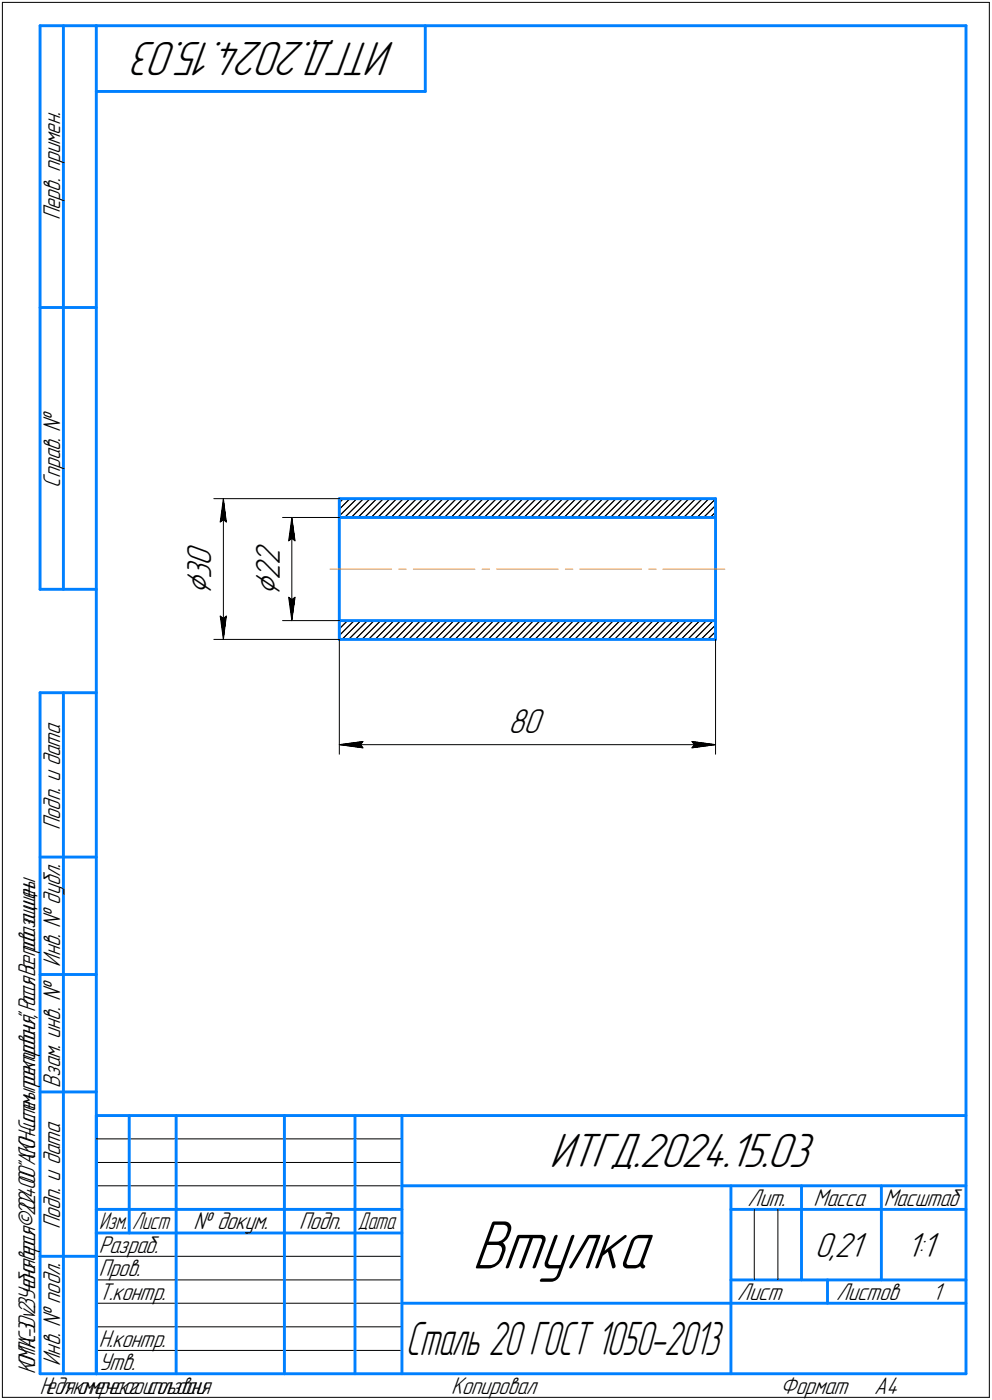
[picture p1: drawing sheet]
<svg xmlns="http://www.w3.org/2000/svg" width="211mm" height="298mm" viewBox="0 0 211 298" stroke-linecap="round" stroke-linejoin="round" font-family="sans-serif">
<g fill="none" stroke="#000" stroke-width=".21">
<path d="M.5 .5v297zM.5 .5h210zM210.5 .5v297zM45.5 106.2h26.7zM46.8 111.1l.7-.5zM47.5 106.2l.6 4.9zM47.5 110.6l.6 .5zM47.5 106.2l-.7 4.9zM47.5 106.2v29.9zM60.1 110.2h12.1zM61.4 115.1l.7-.5zM62.1 110.2l.7 4.9z"/>
<path d="M62.1 114.6l.7 .5zM62.1 110.2l-.7 4.9zM62.1 110.2v21.9zM72.2 109.8l3.7-3.6zM72.2 108.4l2.3-2.2zM72.2 107l.8-.8zM73.3 110.2l4-4zM74.7 110.2l4-4zM76.1 110.2l4.1-4zM77.6 110.2l4-4zM79 110.2l4-4zM80.4 110.2l4-4z"/>
<path d="M81.8 110.2l4-4zM83.2 110.2l4-4zM84.6 110.2l4-4zM86 110.2l4-4zM87.4 110.2l4-4zM88.8 110.2l4.1-4zM90.3 110.2l4-4zM91.7 110.2l4-4zM97.1 106.2l-4 4zM97.4 110.2l4-4zM98.5 106.2l-4 4zM98.8 110.2l4-4z"/>
<path d="M99.9 106.2l-3.9 4zM100.2 110.2l4-4zM101.6 110.2l4-4zM103 110.2l4-4zM104.4 110.2l4-4zM105.8 110.2l4-4zM107.2 110.2l4.1-4zM108.7 110.2l4-4zM110.1 110.2l4-4zM111.5 110.2l4-4zM112.9 110.2l4-4zM114.3 110.2l4-4z"/>
<path d="M115.7 110.2l4-4zM117.1 110.2l4-4zM118.5 110.2l4-4zM122.8 110.2l4-4zM124 106.2l-4 4zM124.2 110.2l4-4zM125.4 106.2l-4 4zM125.6 110.2l4.1-4zM127.1 110.2l4-4zM128.5 110.2l4-4zM131.3 110.2l4-4zM132.7 110.2l4-4z"/>
<path d="M133.9 106.2l-4 4zM134.1 110.2l4-4zM136.9 110.2l4-4zM138.3 110.2l4.1-4zM139.5 106.2l-4 4zM139.8 110.2l4-4zM141.2 110.2l4-4zM144 110.2l4-4zM146.6 106.2l-4 4zM148.3 110.2l3.9-4zM149.4 106.2l-3.9 4zM149.7 110.2l2.5-2.6z"/>
<path d="M150.8 106.2l-3.9 4zM151.1 110.2l1.1-1.1zM45.5 136.1h26.7zM46.8 131.2l.7 4.9zM46.8 131.2l.7 .5zM47.5 131.7l.6-.5zM48.1 131.2l-.6 4.9zM60.1 132.1h12.1zM61.4 127.2l.7 4.9zM61.4 127.2l.7 .5zM62.1 127.7l.7-.5zM62.8 127.2l-.7 4.9z"/>
<path d="M72.2 133.9l1.7-1.8zM72.2 136.1v24.5zM72.5 132.1l-.3 .4zM72.8 136.1l4-4zM74.2 136.1l4-4zM75.4 132.1l-3.2 3.2zM78.4 136.1l4-4zM79.6 132.1l-4 4zM79.8 136.1l4-4zM81 132.1l-4 4zM85.2 132.1l-4 4zM86.6 132.1l-4 4z"/>
<path d="M88.1 132.1l-4 4zM88.3 136.1l4-4zM89.5 132.1l-4 4zM89.7 136.1l4.1-4zM90.9 132.1l-4 4zM94 136.1l4-4zM95.2 132.1l-4 4zM95.4 136.1l4-4zM96.6 132.1l-4 4zM98.2 136.1l4-4zM100.8 132.1l-4 4zM101 136.1l4-4z"/>
<path d="M102.4 136.1l4.1-4zM103.6 132.1l-4 4zM106.7 136.1l4-4zM107.9 132.1l-4 4zM108.1 136.1l4-4zM109.3 132.1l-4 4zM112.4 136.1l4-4zM113.5 132.1l-3.9 4zM114.9 132.1l-3.9 4zM116.6 136.1l4-4zM117.8 132.1l-4 4zM118 136.1l4-4z"/>
<path d="M119.2 132.1l-4 4zM122.3 136.1l4-4zM123.4 132.1l-4 4zM123.7 136.1l4-4zM124.9 132.1l-4.1 4zM126.5 136.1l4-4zM127.9 136.1l4-4zM129.1 132.1l-4 4zM129.3 136.1l4-4zM130.7 136.1l4-4zM132.1 136.1l4-4zM133.5 136.1l4.1-4z"/>
<path d="M139 132.1l-4 4zM139.2 136.1l4.1-4zM140.4 132.1l-4 4zM140.7 136.1l4-4zM141.8 132.1l-4 4zM142.1 136.1l4-4zM144.9 136.1l4-4zM146.3 136.1l4-4zM147.5 132.1l-4 4zM149.1 136.1l3.1-3zM150.5 136.1l1.7-1.6zM151.7 132.1l-4 4z"/>
<path d="M151.9 136.1l.3-.2zM152.2 136.1v24.5zM72.2 158.6l5-.7zM72.2 158.6l5 .6zM72.2 158.6h80zM76.7 158.6l.5 .6zM77.2 157.9l-.5 .7zM147.2 159.2l5-.6zM147.2 157.9l.5 .7zM147.2 157.9l5 .7zM147.7 158.6l-.5 .6zM20.5 247.5h65z"/>
<path d="M20.5 252.5h65zM20.5 242.5h65zM160.5 257.5v15zM165.5 257.5v15zM20.5 267.5h65zM20.5 272.5h65zM20.5 277.5h65zM.5 297.5h210zM20.5 282.5h65zM20.5 287.5h65z"/>
</g>
<g fill="none" stroke="#0080ff" stroke-width=".62">
<path d="M8.5 5.5v120zM8.5 5.5h12zM13.5 5.5v120zM20.5 5.5v287zM20.5 5.5h185zM20.5 19.5h70zM90.5 5.5v14zM205.5 5.5v287zM8.5 65.5h12zM72.2 110.2v21.9zM72.2 106.2v4zM72.2 110.2h80z"/>
<path d="M72.2 106.2h80zM152.2 110.2v21.9zM152.2 106.2v4zM8.5 125.5h12zM72.2 136.1h80zM72.2 132.1v4zM72.2 132.1h80zM152.2 132.1v4zM8.5 147.5v145zM8.5 147.5h12zM13.5 147.5v145zM8.5 182.5h12z"/>
<path d="M8.5 207.5h12zM8.5 232.5h12zM20.5 237.5h185zM20.5 237.5v55zM27.5 237.5v25zM37.5 237.5v55zM60.5 237.5v55zM75.5 237.5v55zM85.5 237.5v55zM20.5 257.5h65zM85.5 252.5h120zM155.5 252.5v40z"/>
<path d="M155.5 257.5h15zM170.5 252.5v20zM170.5 257.5h35zM187.5 252.5v20zM8.5 267.5h12zM20.5 262.5h65zM85.5 277.5h70zM155.5 277.5h50zM155.5 272.5h50zM176.1 272.5v5zM8.5 292.5h12zM20.5 292.5h185z"/>
</g>
<path d="M70.2 121.2h13.1zM84.8 121.2h1.6zM87.9 121.2h13.1zM102.6 121.2h1.5zM105.7 121.2h13.1zM120.3 121.2h1.6zM123.3 121.2h13.2zM138 121.2h1.6zM141.1 121.2h13.1z" fill="none" stroke="#ff8000" stroke-width=".21"/>
<g fill="#fff" stroke="#fff" stroke-width=".21">
<path d="M108.1 150.4h8.2zM108.1 150.5h8.2zM108.1 150.5h8.2zM108.1 150.6h8.2zM108.1 150.7h8.2zM108.1 150.7h8.2zM108.1 150.8h8.2zM108.1 150.8h8.2zM108.1 150.9h8.2zM108.1 150.9h8.2zM108.1 151h8.2zM108.1 151h8.2zM108.1 151.1h8.2zM108.1 151.2h8.2zM108.1 151.2h8.2zM108.1 151.3h8.2zM108.1 151.3h8.2zM108.1 151.4h8.2zM108.1 151.4h8.2zM108.1 151.5h8.2zM108.1 151.6h8.2zM108.1 151.6h8.2zM108.1 151.7h8.2zM108.1 151.7h8.2zM108.1 151.8h8.2zM108.1 151.8h8.2zM108.1 151.9h8.2zM108.1 151.9h8.2zM108.1 152h8.2zM108.1 152.1h8.2zM108.1 152.1h8.2zM108.1 152.2h8.2zM108.1 152.2h8.2zM108.1 152.3h8.2zM108.1 152.3h8.2zM108.1 152.4h8.2zM108.1 152.5h8.2zM108.1 152.5h8.2zM108.1 152.6h8.2zM108.1 152.6h8.2zM108.1 152.7h8.2zM108.1 152.7h8.2zM108.1 152.8h8.2zM108.1 152.9h8.2zM108.1 152.9h8.2zM108.1 153h8.2zM108.1 153h8.2zM108.1 153.1h8.2zM108.1 153.1h8.2zM108.1 153.2h8.2zM108.1 153.2h8.2zM108.1 153.3h8.2zM108.1 153.4h8.2zM108.1 153.4h8.2zM108.1 153.5h8.2zM108.1 153.5h8.2zM108.1 153.6h8.2zM108.1 153.6h8.2zM108.1 153.7h8.2zM108.1 153.8h8.2zM108.1 153.8h8.2zM108.1 153.9h8.2zM108.1 153.9h8.2zM108.1 154h8.2zM108.1 154h8.2zM108.1 154.1h8.2zM108.1 154.1h8.2zM108.1 154.2h8.2zM108.1 154.3h8.2zM108.1 154.3h8.2zM108.1 154.4h8.2zM108.1 154.4h8.2zM108.1 154.5h8.2zM108.1 154.5h8.2zM108.1 154.6h8.2zM108.1 154.7h8.2zM108.1 154.7h8.2zM108.1 154.8h8.2zM108.1 154.8h8.2zM108.1 154.9h8.2zM108.1 154.9h8.2zM108.1 155h8.2zM108.1 155.1h8.2zM108.1 155.1h8.2zM108.1 155.2h8.2zM108.1 155.2h8.2zM108.1 155.3h8.2zM108.1 155.3h8.2zM108.1 155.4h8.2zM108.1 155.4h8.2zM108.1 155.5h8.2zM108.1 155.6h8.2zM108.1 155.6h8.2zM108.1 155.7h8.2zM108.1 155.7h8.2zM108.1 155.8h8.2zM108.1 155.8h8.2zM108.1 155.9h8.2zM108.1 156h8.2zM108.1 156h8.2zM108.1 156.1h8.2zM108.1 156.1h8.2zM108.1 156.2h8.2zM108.1 156.2h8.2zM108.1 156.3h8.2zM108.1 156.4h8.2zM108.1 156.4h8.2zM108.1 156.5h8.2zM108.1 156.5h8.2zM108.1 156.6h8.2zM108.1 156.6h8.2zM108.1 156.7h8.2zM108.1 156.7h8.2zM108.1 156.8h8.2zM108.1 156.9h8.2zM108.1 156.9h8.2zM108.1 157h8.2zM108.1 157h8.2zM108.1 157.1h8.2zM108.1 157.1h8.2zM108.1 157.2h8.2zM108.1 157.3h8.2zM108.1 157.3h8.2zM108.1 157.4h8.2zM108.1 157.4h8.2zM108.1 157.5h8.2z"/>
<path d="M77.3 157.4h.4zM76.9 157.4h.8zM76.5 157.5h1.2zM76.1 157.5h1.6zM75.7 157.6h2zM75.2 157.6h2.5zM74.8 157.7h2.9zM74.5 157.8h3.2zM74 157.8h3.7zM73.9 157.9h3.8zM73.8 157.9h3.9zM73.6 158h4.1zM73.5 158h4.2zM73.3 158.1h4.4zM73.2 158.2h4.5zM73 158.2h4.7zM72.9 158.3h4.8zM72.8 158.3h4.9zM72.6 158.4h5.1zM72.5 158.4h5.2zM72.4 158.5h5.3zM72.2 158.6h5.5zM72.4 158.6h5.3zM72.5 158.7h5.2zM72.6 158.7h5.1zM72.8 158.8h4.9zM72.9 158.8h4.8zM73 158.9h4.7zM73.2 158.9h4.5zM73.3 159h4.4zM73.5 159.1h4.2zM73.6 159.1h4.1zM73.8 159.2h3.9zM73.9 159.2h3.8zM74 159.3h3.7zM74.5 159.3h3.2zM74.8 159.4h2.9zM75.2 159.5h2.5zM75.7 159.5h2zM76.1 159.6h1.6zM76.5 159.6h1.2zM76.9 159.7h.8zM77.3 159.7h.4z"/>
<path d="M146.7 157.4h.5zM146.7 157.4h.8zM146.7 157.5h1.2zM146.7 157.5h1.7zM146.7 157.6h2.1zM146.7 157.6h2.5zM146.7 157.7h2.9zM146.7 157.8h3.3zM146.7 157.8h3.7zM146.7 157.9h3.9zM146.7 157.9h4zM146.7 158h4.2zM146.7 158h4.3zM146.7 158.1h4.5zM146.7 158.2h4.6zM146.7 158.2h4.7zM146.7 158.3h4.9zM146.7 158.3h5zM146.7 158.4h5.1zM146.7 158.4h5.3zM146.7 158.5h5.4zM146.7 158.6h5.5zM146.7 158.6h5.4zM146.7 158.7h5.3zM146.7 158.7h5.1zM146.7 158.8h5zM146.7 158.8h4.9zM146.7 158.9h4.7zM146.7 158.9h4.6zM146.7 159h4.5zM146.7 159.1h4.3zM146.7 159.1h4.2zM146.7 159.2h4zM146.7 159.2h3.9zM146.7 159.3h3.7zM146.7 159.3h3.3zM146.7 159.4h2.9zM146.7 159.5h2.5zM146.7 159.5h2.1zM146.7 159.6h1.7zM146.7 159.6h1.2zM146.7 159.7h.8zM146.7 159.7h.5z"/>
<path d="M39.2 115.5h7.3zM39.2 115.6h7.3zM39.2 115.7h7.3zM39.2 115.7h7.3zM39.2 115.8h7.3zM39.2 115.8h7.3zM39.2 115.9h7.3zM39.2 115.9h7.3zM39.2 116h7.3zM39.2 116h7.3zM39.2 116.1h7.3zM39.2 116.2h7.3zM39.2 116.2h7.3zM39.2 116.3h7.3zM39.2 116.3h7.3zM39.2 116.4h7.3zM39.2 116.4h7.3zM39.2 116.5h7.3zM39.2 116.6h7.3zM39.2 116.6h7.3zM39.2 116.7h7.3zM39.2 116.7h7.3zM39.2 116.8h7.3zM39.2 116.8h7.3zM39.2 116.9h7.3zM39.2 117h7.3zM39.2 117h7.3zM39.2 117.1h7.3zM39.2 117.1h7.3zM39.2 117.2h7.3zM39.2 117.2h7.3zM39.2 117.3h7.3zM39.2 117.3h7.3zM39.2 117.4h7.3zM39.2 117.5h7.3zM39.2 117.5h7.3zM39.2 117.6h7.3zM39.2 117.6h7.3zM39.2 117.7h7.3zM39.2 117.7h7.3zM39.2 117.8h7.3zM39.2 117.9h7.3zM39.2 117.9h7.3zM39.2 118h7.3zM39.2 118h7.3zM39.2 118.1h7.3zM39.2 118.1h7.3zM39.2 118.2h7.3zM39.2 118.3h7.3zM39.2 118.3h7.3zM39.2 118.4h7.3zM39.2 118.4h7.3zM39.2 118.5h7.3zM39.2 118.5h7.3zM39.2 118.6h7.3zM39.2 118.6h7.3zM39.2 118.7h7.3zM39.2 118.8h7.3zM39.2 118.8h7.3zM39.2 118.9h7.3zM39.2 118.9h7.3zM39.2 119h7.3zM39.2 119h7.3zM39.2 119.1h7.3zM39.2 119.2h7.3zM39.2 119.2h7.3zM39.2 119.3h7.3zM39.2 119.3h7.3zM39.2 119.4h7.3zM39.2 119.4h7.3zM39.2 119.5h7.3zM39.2 119.5h7.3zM39.2 119.6h7.3zM39.2 119.7h7.3zM39.2 119.7h7.3zM39.2 119.8h7.3zM39.2 119.8h7.3zM39.2 119.9h7.3zM39.2 119.9h7.3zM39.2 120h7.3zM39.2 120.1h7.3zM39.2 120.1h7.3zM39.2 120.2h7.3zM39.2 120.2h7.3zM39.2 120.3h7.3zM39.2 120.3h7.3zM39.2 120.4h7.3zM39.2 120.5h7.3zM39.2 120.5h7.3zM39.2 120.6h7.3zM39.2 120.6h7.3zM39.2 120.7h7.3zM39.2 120.7h7.3zM39.2 120.8h7.3zM39.2 120.8h7.3zM39.2 120.9h7.3zM39.2 121h7.3zM39.2 121h7.3zM39.2 121.1h7.3zM39.2 121.1h7.3zM39.2 121.2h7.3zM39.2 121.2h7.3zM39.2 121.3h7.3zM39.2 121.4h7.3zM39.2 121.4h7.3zM39.2 121.5h7.3zM39.2 121.5h7.3zM39.2 121.6h7.3zM39.2 121.6h7.3zM39.2 121.7h7.3zM39.2 121.8h7.3zM39.2 121.8h7.3zM39.2 121.9h7.3zM39.2 121.9h7.3zM39.2 122h7.3zM39.2 122h7.3zM39.2 122.1h7.3zM39.2 122.1h7.3zM39.2 122.2h7.3zM39.2 122.3h7.3zM39.2 122.3h7.3zM39.2 122.4h7.3zM39.2 122.4h7.3zM39.2 122.5h7.3zM39.2 122.5h7.3zM39.2 122.6h7.3zM39.2 122.7h7.3zM39.2 122.7h7.3zM39.2 122.8h7.3zM39.2 122.8h7.3zM39.2 122.9h7.3zM39.2 122.9h7.3zM39.2 123h7.3zM39.2 123h7.3zM39.2 123.1h7.3zM39.2 123.2h7.3zM39.2 123.2h7.3zM39.2 123.3h7.3zM39.2 123.3h7.3zM39.2 123.4h7.3zM39.2 123.4h7.3zM39.2 123.5h7.3zM39.2 123.6h7.3zM39.2 123.6h7.3zM39.2 123.7h7.3zM39.2 123.7h7.3zM39.2 123.8h7.3zM39.2 123.8h7.3zM39.2 123.9h7.3zM39.2 124h7.3zM39.2 124h7.3zM39.2 124.1h7.3zM39.2 124.1h7.3zM39.2 124.2h7.3zM39.2 124.2h7.3zM39.2 124.3h7.3zM39.2 124.3h7.3zM39.2 124.4h7.3zM39.2 124.5h7.3zM39.2 124.5h7.3zM39.2 124.6h7.3zM39.2 124.6h7.3zM39.2 124.7h7.3zM39.2 124.7h7.3zM39.2 124.8h7.3zM39.2 124.9h7.3zM39.2 124.9h7.3zM39.2 125h7.3zM39.2 125h7.3zM39.2 125.1h7.3zM39.2 125.1h7.3zM39.2 125.2h7.3zM39.2 125.3h7.3zM39.2 125.3h7.3zM39.2 125.4h7.3zM39.2 125.4h7.3zM39.2 125.5h7.3zM39.2 125.5h7.3zM39.2 125.6h7.3zM39.2 125.6h7.3zM39.2 125.7h7.3zM39.2 125.8h7.3zM39.2 125.8h7.3zM39.2 125.9h7.3zM39.2 125.9h7.3zM39.2 126h7.3zM39.2 126h7.3zM39.2 126.1h7.3zM39.2 126.2h7.3zM39.2 126.2h7.3zM39.2 126.3h7.3zM39.2 126.3h7.3zM39.2 126.4h7.3zM39.2 126.4h7.3zM39.2 126.5h7.3zM39.2 126.5h7.3zM39.2 126.6h7.3zM39.2 126.7h7.3zM39.2 126.7h7.3z"/>
<path d="M46.3 130.7h2.4zM46.3 130.7h2.4zM46.3 130.8h2.4zM46.3 130.8h2.4zM46.3 130.9h2.4zM46.3 131h2.4zM46.3 131h2.4zM46.3 131.1h2.4zM46.4 131.1h2.3zM46.4 131.2h2.3zM46.4 131.2h2.3zM46.4 131.3h2.3zM46.4 131.3h2.3zM46.4 131.4h2.3zM46.4 131.5h2.3zM46.5 131.5h2.2zM46.5 131.6h2.2zM46.5 131.6h2.1zM46.5 131.7h2.1zM46.5 131.7h2.1zM46.5 131.8h2.1zM46.5 131.9h2.1zM46.5 131.9h2.1zM46.5 132h2.1zM46.5 132h2.1zM46.5 132.1h2zM46.5 132.1h2zM46.5 132.2h2zM46.5 132.2h2zM46.5 132.3h2zM46.6 132.4h1.9zM46.6 132.4h1.9zM46.6 132.5h1.9zM46.6 132.5h1.9zM46.6 132.6h1.9zM46.6 132.6h1.9zM46.6 132.7h1.9zM46.6 132.8h1.9zM46.6 132.8h1.9zM46.6 132.9h1.9zM46.6 132.9h1.9zM46.6 133h1.9zM46.6 133h1.8zM46.6 133.1h1.8zM46.6 133.2h1.8zM46.7 133.2h1.7zM46.7 133.3h1.7zM46.7 133.3h1.7zM46.7 133.4h1.7zM46.7 133.4h1.7zM46.7 133.5h1.7zM46.7 133.5h1.7zM46.7 133.6h1.7zM46.7 133.7h1.7zM46.7 133.7h1.7zM46.7 133.8h1.7zM46.7 133.8h1.7zM46.7 133.9h1.7zM46.7 133.9h1.6zM46.8 134h1.5zM46.8 134.1h1.5zM46.8 134.1h1.5zM46.8 134.2h1.5zM46.8 134.2h1.5zM46.8 134.3h1.5zM46.8 134.3h1.5zM46.8 134.4h1.5zM46.8 134.5h1.5zM46.8 134.5h1.5zM46.9 134.6h1.3zM46.9 134.6h1.3zM47 134.7h1.1zM47 134.7h1.1zM47 134.8h1.1zM47 134.8h1.1zM47 134.9h1.1zM47.1 135h.9zM47.1 135h.9zM47.1 135.1h.9zM47.1 135.1h.9zM47.1 135.2h.9zM47.2 135.2h.7zM47.2 135.3h.7zM47.2 135.4h.7zM47.2 135.4h.7zM47.2 135.5h.7zM47.3 135.5h.5zM47.3 135.6h.5zM47.4 135.6h.4zM47.4 135.7h.4zM47.4 135.7h.3zM47.4 135.8h.3zM47.4 135.9h.3zM47.5 135.9h.1zM47.5 136h.1z"/>
<path d="M47.5 106.3h.1zM47.5 106.4h.1zM47.4 106.5h.3zM47.4 106.5h.3zM47.4 106.6h.3zM47.4 106.6h.4zM47.4 106.7h.4zM47.3 106.7h.5zM47.3 106.8h.5zM47.2 106.8h.7zM47.2 106.9h.7zM47.2 107h.7zM47.2 107h.7zM47.2 107.1h.7zM47.1 107.1h.9zM47.1 107.2h.9zM47.1 107.2h.9zM47.1 107.3h.9zM47.1 107.4h.9zM47 107.4h1.1zM47 107.5h1.1zM47 107.5h1.1zM47 107.6h1.1zM47 107.6h1.1zM46.9 107.7h1.3zM46.9 107.8h1.3zM46.8 107.8h1.5zM46.8 107.9h1.5zM46.8 107.9h1.5zM46.8 108h1.5zM46.8 108h1.5zM46.8 108.1h1.5zM46.8 108.1h1.5zM46.8 108.2h1.5zM46.8 108.3h1.5zM46.8 108.3h1.5zM46.7 108.4h1.6zM46.7 108.4h1.7zM46.7 108.5h1.7zM46.7 108.5h1.7zM46.7 108.6h1.7zM46.7 108.7h1.7zM46.7 108.7h1.7zM46.7 108.8h1.7zM46.7 108.8h1.7zM46.7 108.9h1.7zM46.7 108.9h1.7zM46.7 109h1.7zM46.7 109.1h1.7zM46.7 109.1h1.7zM46.6 109.2h1.8zM46.6 109.2h1.8zM46.6 109.3h1.8zM46.6 109.3h1.9zM46.6 109.4h1.9zM46.6 109.4h1.9zM46.6 109.5h1.9zM46.6 109.6h1.9zM46.6 109.6h1.9zM46.6 109.7h1.9zM46.6 109.7h1.9zM46.6 109.8h1.9zM46.6 109.8h1.9zM46.6 109.9h1.9zM46.6 110h1.9zM46.5 110h2zM46.5 110.1h2zM46.5 110.1h2zM46.5 110.2h2zM46.5 110.2h2zM46.5 110.3h2.1zM46.5 110.3h2.1zM46.5 110.4h2.1zM46.5 110.5h2.1zM46.5 110.5h2.1zM46.5 110.6h2.1zM46.5 110.6h2.1zM46.5 110.7h2.1zM46.5 110.7h2.2zM46.5 110.8h2.2zM46.4 110.9h2.3zM46.4 110.9h2.3zM46.4 111h2.3zM46.4 111h2.3zM46.4 111.1h2.3zM46.4 111.1h2.3zM46.4 111.2h2.3zM46.3 111.3h2.4zM46.3 111.3h2.4zM46.3 111.4h2.4zM46.3 111.4h2.4zM46.3 111.5h2.4zM46.3 111.5h2.4zM46.3 111.6h2.4z"/>
<path d="M53.8 115.4h7.3zM53.8 115.4h7.3zM53.8 115.5h7.3zM53.8 115.5h7.3zM53.8 115.6h7.3zM53.8 115.7h7.3zM53.8 115.7h7.3zM53.8 115.8h7.3zM53.8 115.8h7.3zM53.8 115.9h7.3zM53.8 115.9h7.3zM53.8 116h7.3zM53.8 116h7.3zM53.8 116.1h7.3zM53.8 116.2h7.3zM53.8 116.2h7.3zM53.8 116.3h7.3zM53.8 116.3h7.3zM53.8 116.4h7.3zM53.8 116.4h7.3zM53.8 116.5h7.3zM53.8 116.6h7.3zM53.8 116.6h7.3zM53.8 116.7h7.3zM53.8 116.7h7.3zM53.8 116.8h7.3zM53.8 116.8h7.3zM53.8 116.9h7.3zM53.8 117h7.3zM53.8 117h7.3zM53.8 117.1h7.3zM53.8 117.1h7.3zM53.8 117.2h7.3zM53.8 117.2h7.3zM53.8 117.3h7.3zM53.8 117.3h7.3zM53.8 117.4h7.3zM53.8 117.5h7.3zM53.8 117.5h7.3zM53.8 117.6h7.3zM53.8 117.6h7.3zM53.8 117.7h7.3zM53.8 117.7h7.3zM53.8 117.8h7.3zM53.8 117.9h7.3zM53.8 117.9h7.3zM53.8 118h7.3zM53.8 118h7.3zM53.8 118.1h7.3zM53.8 118.1h7.3zM53.8 118.2h7.3zM53.8 118.3h7.3zM53.8 118.3h7.3zM53.8 118.4h7.3zM53.8 118.4h7.3zM53.8 118.5h7.3zM53.8 118.5h7.3zM53.8 118.6h7.3zM53.8 118.6h7.3zM53.8 118.7h7.3zM53.8 118.8h7.3zM53.8 118.8h7.3zM53.8 118.9h7.3zM53.8 118.9h7.3zM53.8 119h7.3zM53.8 119h7.3zM53.8 119.1h7.3zM53.8 119.2h7.3zM53.8 119.2h7.3zM53.8 119.3h7.3zM53.8 119.3h7.3zM53.8 119.4h7.3zM53.8 119.4h7.3zM53.8 119.5h7.3zM53.8 119.5h7.3zM53.8 119.6h7.3zM53.8 119.7h7.3zM53.8 119.7h7.3zM53.8 119.8h7.3zM53.8 119.8h7.3zM53.8 119.9h7.3zM53.8 119.9h7.3zM53.8 120h7.3zM53.8 120.1h7.3zM53.8 120.1h7.3zM53.8 120.2h7.3zM53.8 120.2h7.3zM53.8 120.3h7.3zM53.8 120.3h7.3zM53.8 120.4h7.3zM53.8 120.5h7.3zM53.8 120.5h7.3zM53.8 120.6h7.3zM53.8 120.6h7.3zM53.8 120.7h7.3zM53.8 120.7h7.3zM53.8 120.8h7.3zM53.8 120.8h7.3zM53.8 120.9h7.3zM53.8 121h7.3zM53.8 121h7.3zM53.8 121.1h7.3zM53.8 121.1h7.3zM53.8 121.2h7.3zM53.8 121.2h7.3zM53.8 121.3h7.3zM53.8 121.4h7.3zM53.8 121.4h7.3zM53.8 121.5h7.3zM53.8 121.5h7.3zM53.8 121.6h7.3zM53.8 121.6h7.3zM53.8 121.7h7.3zM53.8 121.8h7.3zM53.8 121.8h7.3zM53.8 121.9h7.3zM53.8 121.9h7.3zM53.8 122h7.3zM53.8 122h7.3zM53.8 122.1h7.3zM53.8 122.1h7.3zM53.8 122.2h7.3zM53.8 122.3h7.3zM53.8 122.3h7.3zM53.8 122.4h7.3zM53.8 122.4h7.3zM53.8 122.5h7.3zM53.8 122.5h7.3zM53.8 122.6h7.3zM53.8 122.7h7.3zM53.8 122.7h7.3zM53.8 122.8h7.3zM53.8 122.8h7.3zM53.8 122.9h7.3zM53.8 122.9h7.3zM53.8 123h7.3zM53.8 123h7.3zM53.8 123.1h7.3zM53.8 123.2h7.3zM53.8 123.2h7.3zM53.8 123.3h7.3zM53.8 123.3h7.3zM53.8 123.4h7.3zM53.8 123.4h7.3zM53.8 123.5h7.3zM53.8 123.6h7.3zM53.8 123.6h7.3zM53.8 123.7h7.3zM53.8 123.7h7.3zM53.8 123.8h7.3zM53.8 123.8h7.3zM53.8 123.9h7.3zM53.8 124h7.3zM53.8 124h7.3zM53.8 124.1h7.3zM53.8 124.1h7.3zM53.8 124.2h7.3zM53.8 124.2h7.3zM53.8 124.3h7.3zM53.8 124.3h7.3zM53.8 124.4h7.3zM53.8 124.5h7.3zM53.8 124.5h7.3zM53.8 124.6h7.3zM53.8 124.6h7.3zM53.8 124.7h7.3zM53.8 124.7h7.3zM53.8 124.8h7.3zM53.8 124.9h7.3zM53.8 124.9h7.3zM53.8 125h7.3zM53.8 125h7.3zM53.8 125.1h7.3zM53.8 125.1h7.3zM53.8 125.2h7.3zM53.8 125.3h7.3zM53.8 125.3h7.3zM53.8 125.4h7.3zM53.8 125.4h7.3zM53.8 125.5h7.3zM53.8 125.5h7.3zM53.8 125.6h7.3zM53.8 125.6h7.3zM53.8 125.7h7.3zM53.8 125.8h7.3zM53.8 125.8h7.3zM53.8 125.9h7.3zM53.8 125.9h7.3zM53.8 126h7.3zM53.8 126h7.3zM53.8 126.1h7.3zM53.8 126.2h7.3zM53.8 126.2h7.3zM53.8 126.3h7.3zM53.8 126.3h7.3zM53.8 126.4h7.3zM53.8 126.4h7.3zM53.8 126.5h7.3zM53.8 126.5h7.3zM53.8 126.6h7.3zM53.8 126.7h7.3zM53.8 126.7h7.3zM53.8 126.8h7.3zM53.8 126.8h7.3zM53.8 126.9h7.3z"/>
<path d="M62 110.3h.2zM62 110.4h.2zM62 110.5h.3zM62 110.5h.3zM62 110.6h.3zM61.9 110.6h.4zM61.9 110.7h.4zM61.9 110.7h.5zM61.9 110.8h.5zM61.8 110.9h.6zM61.8 110.9h.6zM61.8 111h.6zM61.8 111h.7zM61.8 111.1h.7zM61.7 111.1h.8zM61.7 111.2h.8zM61.7 111.3h.8zM61.6 111.3h1zM61.6 111.4h1zM61.6 111.4h1.1zM61.6 111.5h1.1zM61.5 111.5h1.2zM61.5 111.6h1.2zM61.5 111.6h1.2zM61.5 111.7h1.3zM61.5 111.8h1.3zM61.4 111.8h1.4zM61.4 111.9h1.4zM61.4 111.9h1.4zM61.4 112h1.5zM61.4 112h1.5zM61.4 112.1h1.5zM61.4 112.2h1.5zM61.4 112.2h1.5zM61.4 112.3h1.5zM61.4 112.3h1.5zM61.3 112.4h1.6zM61.3 112.4h1.6zM61.3 112.5h1.6zM61.3 112.6h1.6zM61.3 112.6h1.6zM61.3 112.7h1.6zM61.3 112.7h1.6zM61.2 112.8h1.8zM61.2 112.8h1.8zM61.2 112.9h1.8zM61.2 112.9h1.8zM61.2 113h1.8zM61.2 113.1h1.8zM61.2 113.1h1.8zM61.2 113.2h1.8zM61.2 113.2h1.8zM61.2 113.3h1.8zM61.2 113.3h1.8zM61.2 113.4h1.8zM61.2 113.5h1.8zM61.2 113.5h1.8zM61.2 113.6h1.8zM61.1 113.6h2zM61.1 113.7h2zM61.1 113.7h2zM61.1 113.8h2zM61.1 113.8h2zM61.1 113.9h2zM61.1 114h2zM61.1 114h2.1zM61.1 114.1h2.1zM61.1 114.1h2.1zM61.1 114.2h2.1zM61.1 114.2h2.1zM61.1 114.3h2.1zM61.1 114.4h2.1zM61 114.4h2.2zM61 114.5h2.2zM61 114.5h2.2zM61 114.6h2.2zM61 114.6h2.2zM61 114.7h2.2zM61 114.8h2.2zM61 114.8h2.2zM61 114.9h2.3zM61 114.9h2.3zM61 115h2.3zM61 115h2.3zM61 115.1h2.3zM61 115.1h2.3zM61 115.2h2.3zM60.9 115.3h2.4zM60.9 115.3h2.4zM60.9 115.4h2.4zM60.9 115.4h2.4zM60.9 115.5h2.4zM60.9 115.5h2.4zM60.9 115.6h2.4z"/>
<path d="M60.8 126.7h2.5zM60.9 126.7h2.4zM60.9 126.8h2.4zM60.9 126.8h2.4zM60.9 126.9h2.4zM60.9 126.9h2.4zM60.9 127h2.4zM60.9 127.1h2.4zM61 127.1h2.3zM61 127.2h2.3zM61 127.2h2.3zM61 127.3h2.3zM61 127.3h2.3zM61 127.4h2.3zM61 127.5h2.3zM61 127.5h2.2zM61 127.6h2.2zM61 127.6h2.2zM61 127.7h2.2zM61 127.7h2.2zM61 127.8h2.2zM61 127.8h2.2zM61 127.9h2.2zM61.1 128h2.1zM61.1 128h2.1zM61.1 128.1h2.1zM61.1 128.1h2.1zM61.1 128.2h2.1zM61.1 128.2h2.1zM61.1 128.3h2.1zM61.1 128.4h2zM61.1 128.4h2zM61.1 128.5h2zM61.1 128.5h2zM61.1 128.6h2zM61.1 128.6h2zM61.1 128.7h2zM61.2 128.7h1.8zM61.2 128.8h1.8zM61.2 128.9h1.8zM61.2 128.9h1.8zM61.2 129h1.8zM61.2 129h1.8zM61.2 129.1h1.8zM61.2 129.1h1.8zM61.2 129.2h1.8zM61.2 129.3h1.8zM61.2 129.3h1.8zM61.2 129.4h1.8zM61.2 129.4h1.8zM61.2 129.5h1.8zM61.2 129.5h1.8zM61.3 129.6h1.6zM61.3 129.7h1.6zM61.3 129.7h1.6zM61.3 129.8h1.6zM61.3 129.8h1.6zM61.3 129.9h1.6zM61.3 129.9h1.6zM61.4 130h1.5zM61.4 130h1.5zM61.4 130.1h1.5zM61.4 130.2h1.5zM61.4 130.2h1.5zM61.4 130.3h1.5zM61.4 130.3h1.5zM61.4 130.4h1.4zM61.4 130.4h1.4zM61.4 130.5h1.4zM61.5 130.6h1.3zM61.5 130.6h1.3zM61.5 130.7h1.2zM61.5 130.7h1.2zM61.5 130.8h1.2zM61.6 130.8h1.1zM61.6 130.9h1.1zM61.6 131h1zM61.6 131h1zM61.7 131.1h.8zM61.7 131.1h.8zM61.7 131.2h.8zM61.8 131.2h.7zM61.8 131.3h.7zM61.8 131.3h.6zM61.8 131.4h.6zM61.8 131.5h.6zM61.9 131.5h.5zM61.9 131.6h.5zM61.9 131.6h.4zM61.9 131.7h.4zM62 131.7h.3zM62 131.8h.3zM62 131.9h.3zM62 131.9h.2zM62 132h.2z"/>
</g>
<g fill="#000" stroke="#000" stroke-width=".21">
<path d="M47.4 107h.1zM47.4 107.1h.1zM47.4 107.1h.1zM47.4 107.2h.1zM47.4 107.2h.1zM47.4 107.3h.1zM47.4 107.4h.1zM47.4 107.4h.1zM47.4 107.5h.1zM47.4 107.5h.1zM47.4 107.6h.1zM47.4 107.6h.1zM47.4 107.7h.1zM47.4 107.8h.1zM47.4 107.8h.1zM47.3 107.9h.2zM47.3 107.9h.2zM47.3 108h.2zM47.3 108h.2zM47.3 108.1h.2zM47.3 108.1h.2zM47.3 108.2h.2zM47.2 108.3h.3zM47.2 108.3h.3zM47.2 108.4h.3zM47.2 108.4h.3zM47.2 108.5h.3zM47.2 108.5h.3zM47.2 108.6h.3zM47.2 108.7h.3zM47.2 108.7h.3zM47.2 108.8h.3zM47.2 108.8h.3zM47.2 108.9h.3zM47.2 108.9h.3zM47.2 109h.3zM47.2 109.1h.3zM47.1 109.1h.4zM47.1 109.2h.4zM47.1 109.2h.4zM47.1 109.3h.4zM47.1 109.3h.4zM47.1 109.4h.4zM47.1 109.4h.4zM47.1 109.5h.4zM47.1 109.6h.4zM47.1 109.6h.4zM47.1 109.7h.4zM47.1 109.7h.4zM47.1 109.8h.4zM47.1 109.8h.4zM47 109.9h.5zM47 110h.5zM47 110h.5zM47 110.1h.5zM47 110.1h.5zM47 110.2h.5zM47 110.2h.5zM47 110.3h.5zM47 110.3h.5zM47 110.4h.5zM47 110.5h.5zM47 110.5h.5zM47 110.6h.5zM47 110.6h.5zM47 110.7h.5zM46.9 110.7h.6zM46.9 110.8h.5zM46.9 110.9h.4zM46.9 110.9h.3zM46.9 111h.2zM46.9 111h.1z"/>
<path d="M47.5 106.7h.1zM47.5 106.7h.1zM47.5 106.8h.1zM47.5 106.8h.1zM47.5 106.9h.1zM47.5 107h.1zM47.5 107h.1zM47.5 107.1h.1zM47.5 107.1h.2zM47.5 107.2h.2zM47.5 107.2h.2zM47.5 107.3h.2zM47.5 107.4h.2zM47.5 107.4h.2zM47.5 107.5h.2zM47.5 107.5h.2zM47.5 107.6h.3zM47.5 107.6h.3zM47.5 107.7h.3zM47.5 107.8h.3zM47.5 107.8h.3zM47.5 107.9h.3zM47.5 107.9h.3zM47.5 108h.3zM47.5 108h.3zM47.5 108.1h.3zM47.5 108.1h.3zM47.5 108.2h.3zM47.5 108.3h.3zM47.5 108.3h.3zM47.5 108.4h.3zM47.5 108.4h.3zM47.5 108.5h.4zM47.5 108.5h.4zM47.5 108.6h.4zM47.5 108.7h.4zM47.5 108.7h.4zM47.5 108.8h.4zM47.5 108.8h.4zM47.5 108.9h.4zM47.5 108.9h.4zM47.5 109h.4zM47.5 109.1h.4zM47.5 109.1h.4zM47.5 109.2h.4zM47.5 109.2h.4zM47.5 109.3h.4zM47.5 109.3h.4zM47.5 109.4h.5zM47.5 109.4h.5zM47.5 109.5h.5zM47.5 109.6h.5zM47.5 109.6h.5zM47.5 109.7h.5zM47.5 109.7h.5zM47.5 109.8h.5zM47.5 109.8h.5zM47.5 109.9h.5zM47.5 110h.5zM47.5 110h.5zM47.5 110.1h.5zM47.5 110.1h.5zM47.5 110.2h.5zM47.5 110.2h.5zM47.5 110.3h.6zM47.5 110.3h.6zM47.5 110.4h.6zM47.5 110.5h.6zM47.5 110.5h.6zM47.5 110.6h.6zM47.5 110.6h.6zM47.5 110.7h.6zM47.6 110.7h.5zM47.7 110.8h.4zM47.8 110.9h.3zM47.9 110.9h.2zM47.9 111h.2zM48 111h.1z"/>
<path d="M62 111h.1zM62 111.1h.1zM62 111.1h.1zM62 111.2h.1zM62 111.3h.1zM62 111.3h.1zM62 111.4h.1zM61.9 111.4h.2zM61.9 111.5h.2zM61.9 111.5h.2zM61.9 111.6h.2zM61.9 111.6h.2zM61.9 111.7h.2zM61.9 111.8h.2zM61.9 111.8h.2zM61.9 111.9h.2zM61.9 111.9h.2zM61.9 112h.2zM61.9 112h.2zM61.9 112.1h.2zM61.9 112.2h.2zM61.9 112.2h.2zM61.8 112.3h.3zM61.8 112.3h.3zM61.8 112.4h.3zM61.8 112.4h.3zM61.8 112.5h.3zM61.8 112.6h.3zM61.8 112.6h.3zM61.8 112.7h.3zM61.8 112.7h.3zM61.8 112.8h.3zM61.8 112.8h.3zM61.8 112.9h.3zM61.8 112.9h.3zM61.8 113h.3zM61.8 113.1h.3zM61.7 113.1h.4zM61.7 113.2h.4zM61.7 113.2h.4zM61.7 113.3h.4zM61.7 113.3h.4zM61.7 113.4h.4zM61.7 113.5h.4zM61.6 113.5h.5zM61.6 113.6h.5zM61.6 113.6h.5zM61.6 113.7h.5zM61.6 113.7h.5zM61.6 113.8h.5zM61.6 113.8h.5zM61.6 113.9h.5zM61.6 114h.5zM61.6 114h.5zM61.6 114.1h.5zM61.6 114.1h.5zM61.6 114.2h.5zM61.6 114.2h.5zM61.6 114.3h.5zM61.5 114.4h.6zM61.5 114.4h.6zM61.5 114.5h.6zM61.5 114.5h.6zM61.5 114.6h.6zM61.5 114.6h.6zM61.5 114.7h.5zM61.5 114.8h.5zM61.5 114.8h.4zM61.5 114.9h.3zM61.5 114.9h.3zM61.5 115h.1zM61.5 115h.1z"/>
<path d="M62.1 110.6h.1zM62.1 110.7h.1zM62.1 110.7h.1zM62.1 110.8h.1zM62.1 110.9h.1zM62.1 110.9h.1zM62.1 111h.1zM62.1 111h.2zM62.1 111.1h.2zM62.1 111.1h.2zM62.1 111.2h.2zM62.1 111.3h.2zM62.1 111.3h.2zM62.1 111.4h.2zM62.1 111.4h.2zM62.1 111.5h.2zM62.1 111.5h.2zM62.1 111.6h.2zM62.1 111.6h.2zM62.1 111.7h.2zM62.1 111.8h.2zM62.1 111.8h.2zM62.1 111.9h.3zM62.1 111.9h.3zM62.1 112h.3zM62.1 112h.3zM62.1 112.1h.3zM62.1 112.2h.3zM62.1 112.2h.3zM62.1 112.3h.3zM62.1 112.3h.3zM62.1 112.4h.3zM62.1 112.4h.3zM62.1 112.5h.3zM62.1 112.6h.3zM62.1 112.6h.3zM62.1 112.7h.3zM62.1 112.7h.4zM62.1 112.8h.4zM62.1 112.8h.4zM62.1 112.9h.4zM62.1 112.9h.4zM62.1 113h.4zM62.1 113.1h.4zM62.1 113.1h.4zM62.1 113.2h.4zM62.1 113.2h.4zM62.1 113.3h.4zM62.1 113.3h.4zM62.1 113.4h.4zM62.1 113.5h.4zM62.1 113.5h.5zM62.1 113.6h.5zM62.1 113.6h.5zM62.1 113.7h.5zM62.1 113.7h.5zM62.1 113.8h.5zM62.1 113.8h.5zM62.1 113.9h.5zM62.1 114h.6zM62.1 114h.6zM62.1 114.1h.6zM62.1 114.1h.6zM62.1 114.2h.6zM62.1 114.2h.6zM62.1 114.3h.6zM62.1 114.4h.6zM62.1 114.4h.6zM62.1 114.5h.6zM62.1 114.5h.6zM62.1 114.6h.6zM62.1 114.6h.6zM62.2 114.7h.5zM62.3 114.8h.5zM62.3 114.8h.5zM62.4 114.9h.4zM62.5 114.9h.3zM62.5 115h.3zM62.7 115h.1z"/>
<path d="M46.9 131.3h.1zM46.9 131.3h.2zM46.9 131.4h.3zM46.9 131.5h.3zM46.9 131.5h.4zM46.9 131.6h.5zM47 131.6h.5zM47 131.7h.5zM47 131.7h.5zM47 131.8h.5zM47 131.9h.5zM47 131.9h.5zM47 132h.5zM47 132h.5zM47 132.1h.5zM47 132.1h.5zM47 132.2h.5zM47 132.2h.5zM47 132.3h.5zM47 132.4h.5zM47 132.4h.5zM47.1 132.5h.4zM47.1 132.5h.4zM47.1 132.6h.4zM47.1 132.6h.4zM47.1 132.7h.4zM47.1 132.8h.4zM47.1 132.8h.4zM47.1 132.9h.4zM47.1 132.9h.4zM47.1 133h.4zM47.1 133h.4zM47.1 133.1h.4zM47.1 133.2h.4zM47.1 133.2h.4zM47.2 133.3h.3zM47.2 133.3h.3zM47.2 133.4h.3zM47.2 133.4h.3zM47.2 133.5h.3zM47.2 133.5h.3zM47.2 133.6h.3zM47.2 133.7h.3zM47.2 133.7h.3zM47.2 133.8h.3zM47.2 133.8h.3zM47.2 133.9h.3zM47.2 133.9h.3zM47.2 134h.3zM47.2 134.1h.3zM47.3 134.1h.2zM47.3 134.2h.2zM47.3 134.2h.2zM47.3 134.3h.2zM47.3 134.3h.2zM47.3 134.4h.2zM47.3 134.5h.2zM47.4 134.5h.1zM47.4 134.6h.1zM47.4 134.6h.1zM47.4 134.7h.1zM47.4 134.7h.1zM47.4 134.8h.1zM47.4 134.8h.1zM47.4 134.9h.1zM47.4 135h.1zM47.4 135h.1zM47.4 135.1h.1zM47.4 135.1h.1zM47.4 135.2h.1zM47.4 135.2h.1zM47.4 135.3h.1z"/>
<path d="M48 131.3h.1zM48 131.3h.1zM47.9 131.4h.2zM47.8 131.5h.3zM47.8 131.5h.3zM47.7 131.6h.4zM47.6 131.6h.5zM47.5 131.7h.6zM47.5 131.7h.6zM47.5 131.8h.6zM47.5 131.9h.6zM47.5 131.9h.6zM47.5 132h.6zM47.5 132h.6zM47.5 132.1h.5zM47.5 132.1h.5zM47.5 132.2h.5zM47.5 132.2h.5zM47.5 132.3h.5zM47.5 132.4h.5zM47.5 132.4h.5zM47.5 132.5h.5zM47.5 132.5h.5zM47.5 132.6h.5zM47.5 132.6h.5zM47.5 132.7h.5zM47.5 132.8h.5zM47.5 132.8h.5zM47.5 132.9h.5zM47.5 132.9h.5zM47.5 133h.4zM47.5 133h.4zM47.5 133.1h.4zM47.5 133.2h.4zM47.5 133.2h.4zM47.5 133.3h.4zM47.5 133.3h.4zM47.5 133.4h.4zM47.5 133.4h.4zM47.5 133.5h.4zM47.5 133.5h.4zM47.5 133.6h.4zM47.5 133.7h.4zM47.5 133.7h.4zM47.5 133.8h.4zM47.5 133.8h.4zM47.5 133.9h.3zM47.5 133.9h.3zM47.5 134h.3zM47.5 134.1h.3zM47.5 134.1h.3zM47.5 134.2h.3zM47.5 134.2h.3zM47.5 134.3h.3zM47.5 134.3h.3zM47.5 134.4h.3zM47.5 134.5h.3zM47.5 134.5h.3zM47.5 134.6h.3zM47.5 134.6h.3zM47.5 134.7h.3zM47.5 134.7h.3zM47.5 134.8h.2zM47.5 134.8h.2zM47.5 134.9h.2zM47.5 135h.2zM47.5 135h.2zM47.5 135.1h.2zM47.5 135.1h.2zM47.5 135.2h.2zM47.5 135.2h.1zM47.5 135.3h.1zM47.5 135.4h.1zM47.5 135.4h.1zM47.5 135.5h.1zM47.5 135.5h.1zM47.5 135.6h.1zM47.5 135.6h.1z"/>
<path d="M61.5 127.3h.1zM61.5 127.3h.1zM61.5 127.4h.3zM61.5 127.5h.3zM61.5 127.5h.4zM61.5 127.6h.5zM61.5 127.6h.5zM61.5 127.7h.6zM61.5 127.7h.6zM61.5 127.8h.6zM61.5 127.8h.6zM61.5 127.9h.6zM61.5 128h.6zM61.6 128h.5zM61.6 128.1h.5zM61.6 128.1h.5zM61.6 128.2h.5zM61.6 128.2h.5zM61.6 128.3h.5zM61.6 128.4h.5zM61.6 128.4h.5zM61.6 128.5h.5zM61.6 128.5h.5zM61.6 128.6h.5zM61.6 128.6h.5zM61.6 128.7h.5zM61.6 128.7h.5zM61.6 128.8h.5zM61.7 128.9h.4zM61.7 128.9h.4zM61.7 129h.4zM61.7 129h.4zM61.7 129.1h.4zM61.7 129.1h.4zM61.7 129.2h.4zM61.8 129.3h.3zM61.8 129.3h.3zM61.8 129.4h.3zM61.8 129.4h.3zM61.8 129.5h.3zM61.8 129.5h.3zM61.8 129.6h.3zM61.8 129.7h.3zM61.8 129.7h.3zM61.8 129.8h.3zM61.8 129.8h.3zM61.8 129.9h.3zM61.8 129.9h.3zM61.8 130h.3zM61.8 130h.3zM61.9 130.1h.2zM61.9 130.2h.2zM61.9 130.2h.2zM61.9 130.3h.2zM61.9 130.3h.2zM61.9 130.4h.2zM61.9 130.4h.2zM61.9 130.5h.2zM61.9 130.6h.2zM61.9 130.6h.2zM61.9 130.7h.2zM61.9 130.7h.2zM61.9 130.8h.2zM61.9 130.8h.2zM61.9 130.9h.2zM62 131h.1zM62 131h.1zM62 131.1h.1zM62 131.1h.1zM62 131.2h.1zM62 131.2h.1zM62 131.3h.1z"/>
<path d="M62.7 127.3h.1zM62.5 127.3h.3zM62.5 127.4h.3zM62.4 127.5h.4zM62.3 127.5h.5zM62.3 127.6h.5zM62.2 127.6h.5zM62.1 127.7h.6zM62.1 127.7h.6zM62.1 127.8h.6zM62.1 127.8h.6zM62.1 127.9h.6zM62.1 128h.6zM62.1 128h.6zM62.1 128.1h.6zM62.1 128.1h.6zM62.1 128.2h.6zM62.1 128.2h.6zM62.1 128.3h.6zM62.1 128.4h.6zM62.1 128.4h.5zM62.1 128.5h.5zM62.1 128.5h.5zM62.1 128.6h.5zM62.1 128.6h.5zM62.1 128.7h.5zM62.1 128.7h.5zM62.1 128.8h.5zM62.1 128.9h.4zM62.1 128.9h.4zM62.1 129h.4zM62.1 129h.4zM62.1 129.1h.4zM62.1 129.1h.4zM62.1 129.2h.4zM62.1 129.3h.4zM62.1 129.3h.4zM62.1 129.4h.4zM62.1 129.4h.4zM62.1 129.5h.4zM62.1 129.5h.4zM62.1 129.6h.4zM62.1 129.7h.3zM62.1 129.7h.3zM62.1 129.8h.3zM62.1 129.8h.3zM62.1 129.9h.3zM62.1 129.9h.3zM62.1 130h.3zM62.1 130h.3zM62.1 130.1h.3zM62.1 130.2h.3zM62.1 130.2h.3zM62.1 130.3h.3zM62.1 130.3h.3zM62.1 130.4h.3zM62.1 130.4h.3zM62.1 130.5h.2zM62.1 130.6h.2zM62.1 130.6h.2zM62.1 130.7h.2zM62.1 130.7h.2zM62.1 130.8h.2zM62.1 130.8h.2zM62.1 130.9h.2zM62.1 131h.2zM62.1 131h.2zM62.1 131.1h.2zM62.1 131.1h.2zM62.1 131.2h.2zM62.1 131.2h.2zM62.1 131.3h.2zM62.1 131.3h.1zM62.1 131.4h.1zM62.1 131.5h.1zM62.1 131.5h.1zM62.1 131.6h.1zM62.1 131.6h.1zM62.1 131.7h.1z"/>
<path d="M72.2 158.6h4.5zM72.6 158.6h4.2zM73 158.7h3.8zM73.5 158.7h3.4zM73.9 158.8h3zM74.3 158.8h2.6zM74.7 158.9h2.3zM75.1 158.9h1.9zM75.6 159h1.4zM76 159.1h1.1zM76.4 159.1h.8zM76.8 159.2h.4z"/>
<path d="M76.8 157.9h.4zM76.4 158h.8zM76 158h1.1zM75.6 158.1h1.4zM75.1 158.2h1.9zM74.7 158.2h2.3zM74.3 158.3h2.6zM73.9 158.3h3zM73.5 158.4h3.4zM73 158.4h3.8zM72.6 158.5h4.2z"/>
<path d="M147.3 157.9h.4zM147.3 158h.8zM147.4 158h1.1zM147.4 158.1h1.5zM147.4 158.2h2zM147.5 158.2h2.2zM147.5 158.3h2.6zM147.5 158.3h3.1zM147.6 158.4h3.4zM147.7 158.4h3.7zM147.7 158.5h4.1z"/>
<path d="M147.7 158.6h4.5zM147.7 158.6h4.1zM147.7 158.7h3.7zM147.6 158.7h3.4zM147.5 158.8h3.1zM147.5 158.8h2.6zM147.5 158.9h2.2zM147.4 158.9h2zM147.4 159h1.5zM147.4 159.1h1.1zM147.3 159.1h.8zM147.3 159.2h.4z"/>
</g>
<text font-size="15.6" x="100.4" y="270.1">Втулка</text>
<g font-size="10.9">
<text x="84.1" y="9" transform="rotate(-180 84.1 9)">ИТГД.2024.15.03</text>
<text x="116.9" y="248.5">ИТГД.2024.15.03</text>
</g>
<text font-size="10.6" x="86.4" y="288.5">Сталь 20 ГОСТ 1050-2013</text>
<g font-size="8.5">
<text x="44.9" y="126.8" transform="rotate(-90 44.9 126.8)">⌀</text>
<text x="59.5" y="127" transform="rotate(-90 59.5 127)">⌀</text>
</g>
<g font-size="7.8">
<text x="44.9" y="123.3" transform="rotate(-90 44.9 123.3)">3</text>
<text x="44.9" y="120.5" transform="rotate(-90 44.9 120.5)">0</text>
<text x="59.5" y="123.5" transform="rotate(-90 59.5 123.5)">2</text>
<text x="59.5" y="120.3" transform="rotate(-90 59.5 120.3)">2</text>
<text x="108.1" y="156">80</text>
<text x="173.3" y="267.5">0,21</text>
<text x="192.9" y="267.5">1:1</text>
</g>
<g font-size="5.5">
<text x="12.8" y="46.9" transform="rotate(-90 12.8 46.9)">Перв. примен.</text>
<text x="12.8" y="103.8" transform="rotate(-90 12.8 103.8)">Справ. №</text>
<text x="12.8" y="176.7" transform="rotate(-90 12.8 176.7)">Подп. и дата</text>
<text x="12.8" y="205.8" transform="rotate(-90 12.8 205.8)">Инв. № дубл.</text>
<text x="12.8" y="231.6" transform="rotate(-90 12.8 231.6)">Взам. инв. №</text>
<text x="159.1" y="256.8">Лит.</text>
<text x="173.1" y="256.8">Масса</text>
<text x="12.8" y="261.7" transform="rotate(-90 12.8 261.7)">Подп. и дата</text>
<text x="41.2" y="261.8">№ докум.</text>
<text x="63.6" y="261.8">Подп.</text>
<text x="21" y="266.8">Разраб.</text>
<text x="21" y="271.8">Пров.</text>
<text x="21" y="276.8">Т.контр.</text>
<text x="156.9" y="276.8">Лист</text>
<text x="177.9" y="276.8">Листов</text>
<text x="198.4" y="276.8">1</text>
<text x="21" y="286.8">Н.контр.</text>
<text x="12.8" y="290.8" transform="rotate(-90 12.8 290.8)">Инв. № подл.</text>
<text x="21" y="291.8">Утв.</text>
<text x="96" y="296.8">Копировал</text>
<text x="166" y="296.8">Формат</text>
<text x="186" y="296.8">A4</text>
</g>
<g font-size="5.4">
<text x="188" y="256.8">Масштаб</text>
<text x="21.1" y="261.8">Изм.</text>
<text x="28.1" y="261.8">Лист</text>
<text x="76.1" y="261.8">Дата</text>
<text x="7.5" y="292.5" transform="rotate(-90 7.5 292.5)">КОМПАС-3Dv23Учебнаяверсия©2024ООО&quot;АСКОН-Системыпроектирования&quot;,Россия.Всеправазащищены.</text>
<text x="8.5" y="296.7">Недлякоммерческогоиспользования</text>
</g>
</svg>
